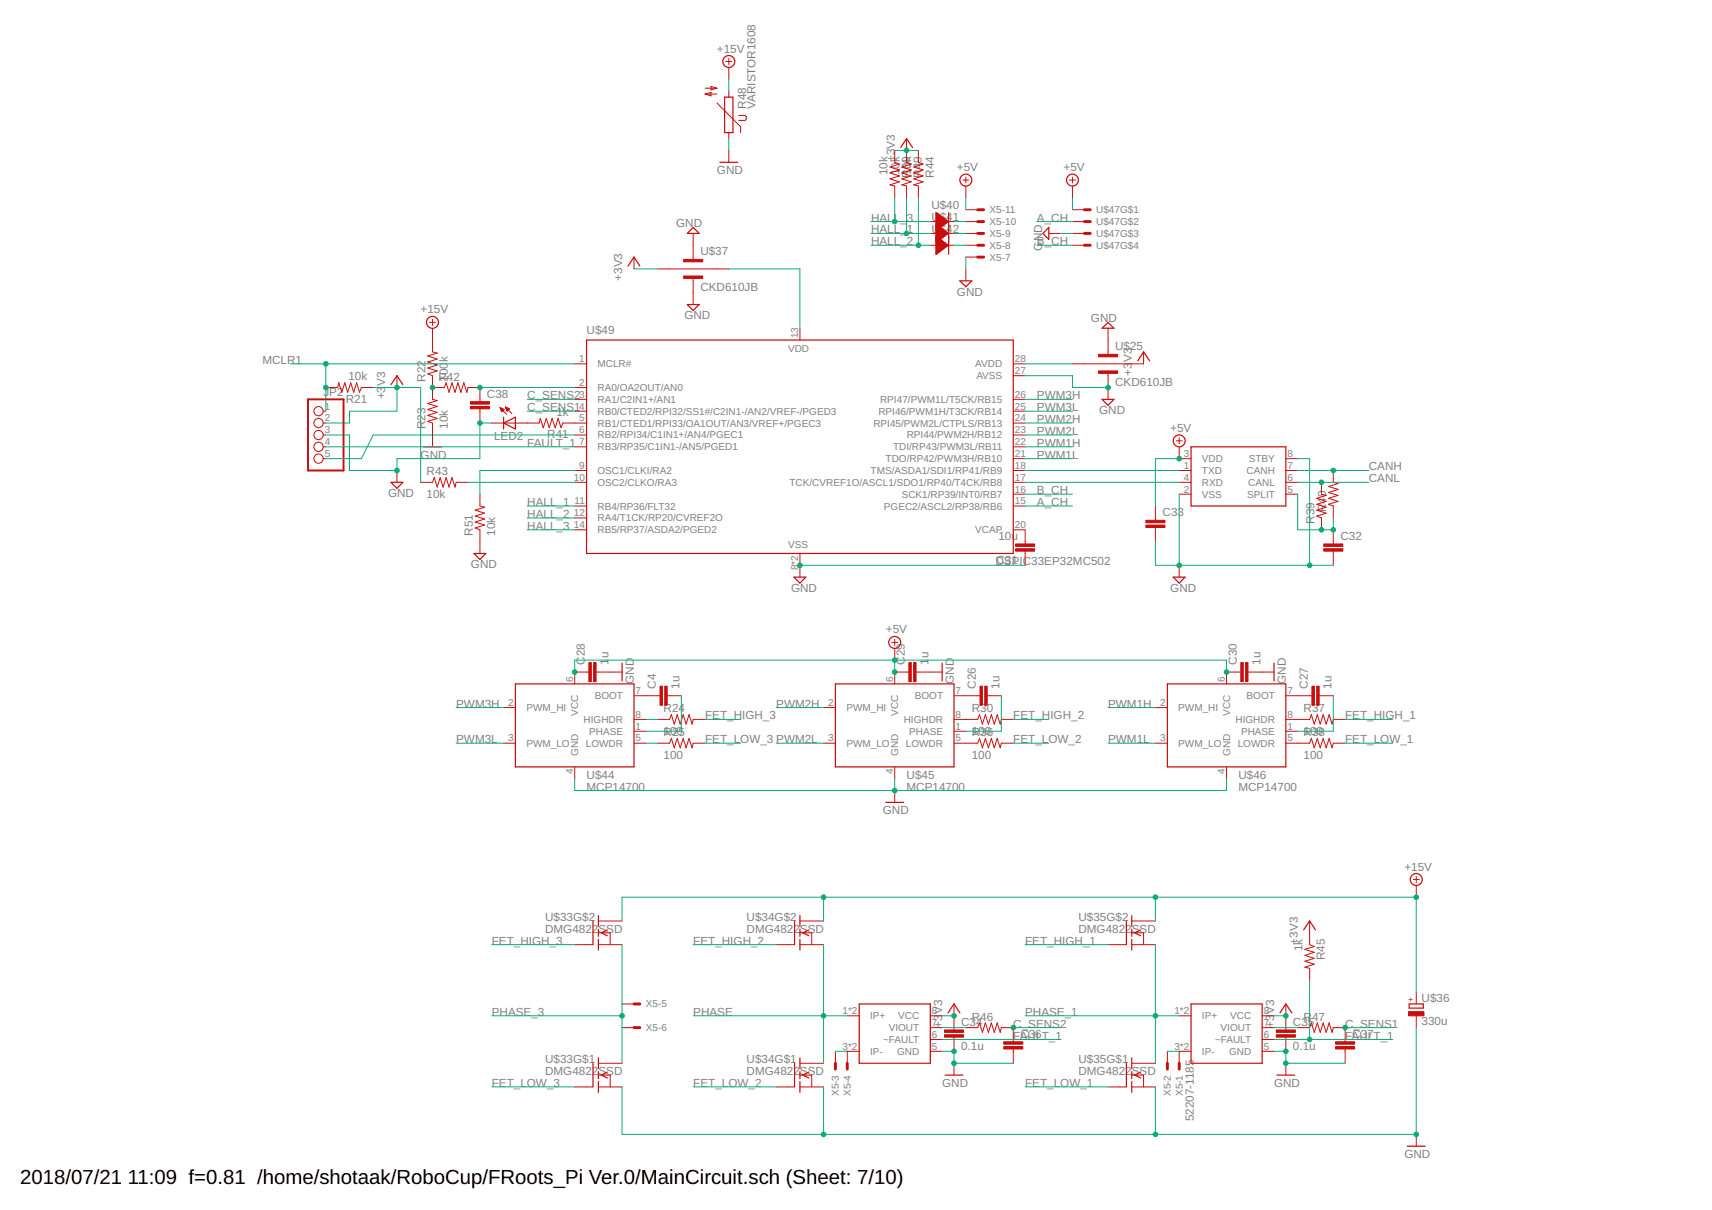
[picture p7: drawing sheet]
<svg xmlns="http://www.w3.org/2000/svg" width="297mm" height="210mm" viewBox="0 0 297 210" stroke-linecap="round" stroke-linejoin="round" font-family="sans-serif">
<g fill="none" stroke="#c90d0c" stroke-width=".17">
<path d="M122.3 15.3h2.1M122.3 16.3l1.1-.3v.6zM122.3 16.3h2.1M123.4 15l1 .3-1 .3zM124.4 17.9l4.1 4.1v1M125.9 10.7h1.1M126.4 10.2v1M126.4 11.7v2.1M126.4 15.8v1M126.4 23v1M126.4 26.1v2.1M128.2 20h1.1l.2 .2v.5l-.2 .2h-1.1"/>
<path d="M155.2 26.1v2.1l.9 .3-1.7 .5 1.7 .5-1.7 .5 1.7 .5-1.7 .5 1.7 .5-1.7 .6 .8 .2v2M157.3 24v4.2l.8 .3-1.6 .5 1.6 .5-1.6 .5 1.6 .5-1.6 .5 1.6 .5-1.6 .6 .8 .2v2M159.3 26.1v2.1l.9 .3-1.7 .5 1.7 .5-1.7 .5 1.7 .5-1.7 .5 1.7 .5-1.7 .6 .8 .2v2M161.4 38.4h4.1M162.4 36.9l2.1 1.5-2.1 1.6h1.4M162.4 36.9v7.2l2.1-1.6-2.1-1.5h1.5M162.4 39.9h1.3M162.4 39.8h1.2M162.4 39.8h1.1M162.4 39.7h1M162.4 39.6h.9M162.4 39.6h.8"/>
<path d="M162.4 39.5h.8M162.4 39.4h.8M162.4 39.3h.9M162.4 39.3h1M162.4 39.2h1.1M162.4 39.1h1.2M162.4 39.1h1.3M162.4 39h1.4M162.4 38.9h1.5M162.4 38.8h1.5M162.4 38.8h1.6M162.4 38.7h1.7"/>
<path d="M162.4 38.6h1.8M162.4 38.6h1.9M162.4 38.5h2M162.4 38.4h2M162.4 38.3h1.9M162.4 38.2h1.8M162.4 38.1h1.7M162.4 38.1h1.6M162.4 38h1.5M162.4 37.9h1.4M162.4 37.8h1.3M162.4 37.8h1.2"/>
<path d="M162.4 37.7h1.1M162.4 37.6h1M162.4 37.6h.9M162.4 37.5h.8M162.4 37.4h.8M162.4 37.4h.6M162.4 37.3h.6M162.4 37.2h.5M162.4 37.1h.4M162.4 37.1h.3M162.4 37h.2M162.4 36.9h.1"/>
<path d="M162.4 38.9l2.1 1.6-2.1 1.5h1.4M167.1 31.2h1M167.6 38.4h2M167.6 36.4h2M167.6 30.7v1M167.6 32.3v2M185.6 31.2h1M186.1 38.4h2.1M186.1 36.4h2.1M186.1 30.7v1M186.1 32.3v2M74.5 55.9h1"/>
<path d="M75 56.9v4.1l.9 .3-1.7 .5 1.7 .5-1.7 .5 1.7 .5-1.7 .5 1.7 .5-1.7 .6 .8 .3v4.1l.9 .2-1.7 .5 1.7 .5-1.7 .5 1.7 .5-1.7 .6 1.7 .5-1.7 .5 .8 .3v4.1M75 55.4v1M110 44.6v2.1M114.1 46.7h12.3M120.3 40.5v4.5M120.3 48.3v4.5M138.8 56.9v2.1M161.4 42.5h4.1M161.4 40.5h4.1M162.4 42h1.3M162.4 41.9h1.2M162.4 41.8h1.1"/>
<path d="M162.4 41.8h1M162.4 41.7h.9M162.4 41.6h.9M162.4 41.6h.8M162.4 41.5h.8M162.4 41.4h.9M162.4 41.3h1M162.4 41.3h1.1M162.4 41.2h1.2M162.4 41.1h1.3M162.4 41h1.3M162.4 40.9h1.5"/>
<path d="M162.4 40.8h1.6M162.4 40.8h1.7M162.4 40.7h1.8M162.4 40.6h1.9M162.4 40.6h2M162.4 40.5h2.1M162.4 40.4h2M162.4 40.3h1.9M162.4 40.3h1.8M162.4 40.2h1.7M162.4 40.1h1.6M162.4 40h1.5"/>
<path d="M162.4 44h.1M162.4 44h.2M162.4 43.9h.3M162.4 43.8h.4M162.4 43.8h.5M162.4 43.7h.6M162.4 43.6h.7M162.4 43.5h.8M162.4 43.5h.9M162.4 43.4h1M162.4 43.3h1M162.4 43.2h1.2"/>
<path d="M162.4 43.1h1.3M162.4 43h1.4M162.4 43h1.5M162.4 42.9h1.6M162.4 42.8h1.7M162.4 42.8h1.8M162.4 42.7h1.9M162.4 42.6h2M162.4 42.5h2M162.4 42.4h1.9M162.4 42.3h1.8M162.4 42.2h1.7"/>
<path d="M162.4 42.2h1.6M162.4 42.1h1.5M167.6 44.6h2M167.6 42.5h2M167.6 40.5h2M167.6 46.7v2M182 40.5h2M186.1 42.5h2.1M186.1 40.5h2.1M192.3 56.9v4.6M56.1 73.4h.4M56.1 71.3h.4"/>
<path d="M56.1 75.5h.4M56.1 77.5h.4M56.1 79.6h.4M56.5 67.2h2.1l.2-.8 .5 1.7 .5-1.7 .5 1.7 .6-1.7 .5 1.7 .5-1.7 .5 1.7 .3-.9h2M68.9 65.2v2M75 67.2h2.1l.3-.8 .5 1.7 .5-1.7 .6 1.7 .5-1.7 .5 1.7 .5-1.7 .5 1.7 .2-.9h2.1v2.5M83.3 70.9v2.5M85.3 73.4h8.2l.2-.8 .6 1.6 .5-1.6 .5 1.6 .5-1.6 .5 1.6 .5-1.6 .5 1.6 .4-.8h4.1M86.8 70.7l1.1 1.2M86.8 70.7l.7 .3-.4 .4zM86.8 70.8h.2M86.8 70.9h.4"/>
<path d="M86.9 71h.5M86.9 71.1h.5M87 71.2h.3M87 71.3h.2M87 71.4h.1M87.7 70.6l1.1 1.2M87.7 70.6l.7 .3-.4 .4zM87.7 70.6v.1M87.7 70.7h.2M87.8 70.8h.3M87.8 70.9h.5M87.8 71h.5"/>
<path d="M87.9 71.1h.3M87.9 71.2h.3M88 71.3h.1M99.7 67.2h2.1M99.7 63.1h2.1M99.7 69.3h2.1M99.7 71.3h2.1M99.7 75.5h2.1M99.7 77.5h2.1M175.8 73.4h2.1M175.8 63.1h2.1M175.8 69.3h2.1"/>
<path d="M175.8 71.3h2.1M175.8 75.5h2.1M175.8 77.5h2.1M175.8 79.6h2.1M175.8 65.2h2.1M192.3 64.7v4.6M198.4 61v2.1h-12.3M204.1 76.5h1M204.6 76v1M204.6 77.5v2.1h2.1M223.1 79.6h2M68.9 81.6v2.1"/>
<path d="M73 83.7h2l.4-.9 .5 1.7 .5-1.7 .5 1.7 .5-1.7 .5 1.7 .5-1.7 .6 1.7 .1-.8h2.1M83.3 85.7v2.1l.8 .2-1.7 .5 1.7 .5-1.7 .5 1.7 .5-1.7 .6 1.7 .5-1.7 .5 .9 .3v4.1M99.7 81.6h2.1M99.7 83.7h2.1M99.7 87.8h2.1M99.7 89.9h2.1M99.7 91.9h2.1M138.8 96v4.1M175.8 91.9h2.1v2.5M175.8 81.6h2.1M175.8 83.7h2.1M175.8 87.8h2.1"/>
<path d="M175.8 85.7h2.1M177.9 95.6v2.5M200.5 87.8v2.5M200.5 91.5v2.5M204.6 98.1v2M204.6 81.6h2.1M204.6 83.7h2.1M204.6 85.7h2.1M223.1 81.6h2M223.1 83.7h2M223.1 85.7h2M229.3 83.7v2l.8 .2-1.6 .5 1.6 .6-1.6 .5 1.6 .5-1.6 .5 1.6 .5-1.6 .5 .8 .4v2"/>
<path d="M231.3 81.6v2.1l.9 .2-1.7 .5 1.7 .5-1.7 .5 1.7 .5-1.7 .5 1.7 .6-1.7 .5 .8 .3v2.1M231.3 91.9v2.5M231.3 95.6v2.5M102.2 116.6h-2.5v2M103.4 116.6h4.5M154.7 111.4h1M155.2 110.9v1.1M155.2 112.5v2M157.7 116.6h-2.5v2M158.9 116.6h4.6M215.3 116.6h-2.5v2M216.5 116.6h4.5"/>
<path d="M87.4 128.9h2M87.4 122.7h2M99.7 133v2.1M110 120.7h4.5M110 124.8h2.1M110 128.9h2.1M110 126.9h2.1M114.1 124.8h2.1l.3-.8 .5 1.6 .5-1.6 .5 1.6 .5-1.6 .5 1.6 .5-1.6 .6 1.6 .2-.8h2M114.1 128.9h2.1l.3-.8 .5 1.6 .5-1.6 .5 1.6 .5-1.6 .5 1.6 .5-1.6 .6 1.6 .2-.8h2M115.8 120.7h2.4M142.9 128.9h2M142.9 122.7h2"/>
<path d="M155.2 133v2.1M155.2 137.1v2.1M165.5 120.7h4.6M165.5 124.8h4.1l.3-.8 .6 1.6 .5-1.6 .5 1.6 .5-1.6 .5 1.6 .5-1.6 .5 1.6 .2-.8h2.1M165.5 128.9h4.1l.3-.8 .6 1.6 .5-1.6 .5 1.6 .5-1.6 .5 1.6 .5-1.6 .5 1.6 .2-.8h2.1M165.5 126.9h2.1M171.3 120.7h2.4M200.5 128.9h2M200.5 122.7h2M212.8 133v2.1M223.1 120.7h4.5M223.1 124.8h4.1l.3-.8 .5 1.6 .6-1.6 .5 1.6 .5-1.6 .5 1.6 .5-1.6 .5 1.6 .2-.8h2.1"/>
<path d="M223.1 128.9h4.1l.3-.8 .5 1.6 .6-1.6 .5 1.6 .5-1.6 .5 1.6 .5-1.6 .5 1.6 .2-.8h2.1M223.1 126.9h2M228.9 120.7h2.4M103.8 159.8h4.1M138.8 159.8h4.1M196.4 159.8h4.1M227.2 159.8v4.1l.8 .3-1.6 .5 1.6 .5-1.6 .5 1.6 .5-1.6 .6 1.6 .5-1.6 .5 .8 .2v2.1M245.2 152.6h1M245.7 152v1.1M245.7 153.6v2M99.7 163.9h3.1M103.8 161.8h2.1v2.1"/>
<path d="M103.8 163.9h4.1M107.9 174.2h2.1M107.9 178.3h2.1M134.7 163.9h3.1M138.8 163.9h4.1M138.8 161.8h2v2.1M147 176.2h2.1M161.4 178.3h2.1M161.4 176.2h2.1M165.5 174.2v4.5M165.5 179.9v2.5M167.6 178.3h2l.3-.9 .6 1.7 .5-1.7 .5 1.7 .5-1.7 .5 1.7 .5-1.7 .5 1.7 .2-.8h2.1v2.4"/>
<path d="M192.3 163.9h3.1M196.4 163.9h4.1M196.4 161.8h2v2.1M204.6 176.2h2.1M219 178.3h2M219 176.2h2M223.1 174.2v4.5M223.1 179.9v2.5M225.1 178.3h2.1l.3-.9 .5 1.7 .6-1.7 .5 1.7 .5-1.7 .5 1.7 .5-1.7 .5 1.7 .2-.8h2.1v2.4M245.7 172.1v2.1M245.7 176.2v2.1M99.7 188.6h3.1"/>
<path d="M103.8 188.6h4.1M103.8 186.5h2.1v2.1M103.8 184.4h4.1M134.7 188.6h3.1M138.8 188.6h4.1M138.8 186.5h2v2.1M138.8 184.4h4.1M144.9 182.4v2M149.1 182.4h-2.1v2M161.4 182.4h2.1M161.4 180.3h2.1M165.5 184.4v2.1"/>
<path d="M175.8 182v2.4M192.3 188.6h3.1M196.4 188.6h4.1M196.4 186.5h2v2.1M196.4 184.4h4.1M202.5 182.4v2M206.7 182.4h-2.1v2M219 182.4h2M219 180.3h2M223.1 184.4v2.1M233.4 182v2.4M245.7 196.8v2"/>
<circle cx="55.3" cy="79.6" r=".8"/>
<circle cx="55.3" cy="73.4" r=".8"/>
<circle cx="55.3" cy="71.3" r=".8"/>
<circle cx="55.3" cy="75.5" r=".8"/>
<circle cx="55.3" cy="77.5" r=".8"/>
</g>
<g fill="none" stroke="#c90d0c" stroke-width=".21">
<path d="M125.7 16.8h1.5v6.2h-1.5zM120.3 39.5l1 1h-2zM124.9 28.2h3.1M156.3 25.6l1-1.6 1 1.6M162.4 40l2.1-1.6-2.1-1.5v7.2l2.1-1.6-2.1-1.5M162.4 38.9l2.1 1.6-2.1 1.5M164.6 36.9v7.2M182 39.5v2l-1-1zM101.8 59h74v37h-74zM109 46.1l1-1.5 1 1.5M119.3 52.8h2l-1 1zM166.5 48.7h2.1l-1 1z"/>
<path d="M191.2 56.9l1.1-1 1 1zM67.8 66.7l1.1-1.5 1 1.5M73.5 77.5h3.1M87.4 73.4l2-1v2zM87.4 72.4v2M191.2 69.3h2.1l-1 1zM197.4 62.6l1-1.6 1.1 1.6M206.7 77.5h16.4v10.3h-16.4zM67.8 83.7h2.1l-1 1zM82.2 96h2.1l-1 1zM89.4 118.6h20.6v14.4h-20.6zM107.9 115v3.1"/>
<path d="M137.8 100.1h2l-1 1.1zM144.9 118.6h20.6v14.4h-20.6zM163.5 115v3.1M202.5 118.6h20.6v14.4h-20.6zM203.6 100.1h2l-1 1.1zM221 115v3.1M153.7 139.2h3.1M102.9 159.8v4.1M103.8 158.8v1.9M137.9 159.8v4.1M138.8 158.8v1.9M195.4 159.8v4.1"/>
<path d="M196.4 158.8v1.9M103.8 161.2v1.2M103.8 162.9v1.9M105.4 161.3l-1.1 .5 1.1 .5M138.8 161.2v1.2M138.8 162.9v1.9M140.3 161.3l-1 .5 1 .5M149.1 174.2h12.3v10.2h-12.3zM164.5 175.7l1-1.5 1 1.5M196.4 161.2v1.2M196.4 162.9v1.9M197.9 161.3l-1 .5 1 .5"/>
<path d="M206.7 174.2h12.3v10.2h-12.3zM222.1 175.7l1-1.5 1 1.5M226.2 161.3l1-1.5 1 1.5M244.5 174.2h2.5v.7h-2.5zM102.9 184.4v4.2M103.8 183.5v1.9M103.8 185.9v1.2M103.8 187.6v1.9M105.4 186l-1.1 .5 1.1 .5M137.9 184.4v4.2M138.8 183.5v1.9M138.8 185.9v1.2"/>
<path d="M138.8 187.6v1.9M140.3 186l-1 .5 1 .5M164 186.5h3.1M195.4 184.4v4.2M196.4 183.5v1.9M196.4 185.9v1.2M196.4 187.6v1.9M197.9 186l-1 .5 1 .5M221.6 186.5h3M244.2 198.8h3.1"/>
<circle cx="126.4" cy="10.7" r="1.04"/>
<circle cx="167.6" cy="31.2" r="1.04"/>
<circle cx="186.1" cy="31.2" r="1.04"/>
<circle cx="75" cy="55.9" r="1.04"/>
<circle cx="204.6" cy="76.5" r="1.04"/>
<circle cx="155.2" cy="111.4" r="1.04"/>
<circle cx="245.7" cy="152.6" r="1.04"/>
</g>
<g fill="none" stroke="#c90d0c" stroke-width=".51">
<path d="M169.6 38.4h1.1M169.6 36.4h1.1M188.2 38.4h1M188.2 36.4h1M169.6 44.6h1.1M169.6 42.5h1.1M169.6 40.5h1.1M188.2 42.5h1M188.2 40.5h1M110 174.2h1M110 178.3h1M144.9 184.4v1.1"/>
<path d="M147 184.4v1.1M202.5 184.4v1.1M204.6 184.4v1.1"/>
</g>
<g fill="#c90d0c" stroke="#c90d0c" stroke-width=".17">
<path d="M114.5 119h.4v3.3h-.4z"/>
<path d="M115.3 119h.5v3.3h-.5z"/>
<path d="M170 119h.5v3.3h-.5z"/>
<path d="M170.9 119h.4v3.3h-.4z"/>
<path d="M227.6 119h.4v3.3h-.4z"/>
<path d="M228.5 119h.4v3.3h-.4z"/>
<path d="M102.2 114.9h.4v3.3h-.4z"/>
<path d="M103 114.9h.4v3.3h-.4z"/>
<path d="M157.7 114.9h.4v3.3h-.4z"/>
<path d="M158.5 114.9h.4v3.3h-.4z"/>
<path d="M215.3 114.9h.4v3.3h-.4z"/>
<path d="M216.1 114.9h.4v3.3h-.4z"/>
<path d="M244.4 175.5h2.7v.7h-2.7z"/>
<path d="M118.6 45h3.3v.4h-3.3z"/>
<path d="M118.6 47.9h3.3v.4h-3.3z"/>
<path d="M176.2 95.2h3.3v.4h-3.3z"/>
<path d="M176.2 94.4h3.3v.4h-3.3z"/>
<path d="M229.7 94.4h3.3v.4h-3.3z"/>
<path d="M229.7 95.2h3.3v.4h-3.3z"/>
<path d="M198.8 90.3h3.3v.4h-3.3z"/>
<path d="M198.8 91.1h3.3v.4h-3.3z"/>
<path d="M163.9 178.7h3.3v.4h-3.3z"/>
<path d="M163.9 179.5h3.3v.4h-3.3z"/>
<path d="M221.4 178.7h3.3v.4h-3.3z"/>
<path d="M221.4 179.5h3.3v.4h-3.3z"/>
<path d="M174.2 180.7h3.3v.4h-3.3z"/>
<path d="M174.2 181.5h3.3v.5h-3.3z"/>
<path d="M231.7 180.7h3.3v.4h-3.3z"/>
<path d="M231.7 181.5h3.3v.5h-3.3z"/>
<path d="M81.6 69.7h3.3v.4h-3.3z"/>
<path d="M81.6 70.5h3.3v.4h-3.3z"/>
<path d="M190.6 61.5h3.3v.4h-3.3z"/>
<path d="M190.6 64.3h3.3v.5h-3.3z"/>
</g>
<path d="M53.4 69.3h6.2v12.3h-6.2z" fill="none" stroke="#c90d0c" stroke-width=".34"/>
<g fill="none" stroke="#0dab76" stroke-width=".17">
<path d="M126.4 13.8v2M126.4 24v2.1M151.1 38.4h10.3M155.2 34.3v4.1M155.2 26.1h4.1M157.3 34.3v6.2M159.3 34.3v8.2M165.5 38.4h2.1M167.6 34.3v2.1M179.9 38.4h6.2M186.1 34.3v2.1M110 46.7h4.1"/>
<path d="M126.4 46.7h12.4v10.2M151.1 40.5h10.3M151.1 42.5h10.3M165.5 40.5h2.1M165.5 42.5h2.1M167.6 44.6v2.1M179.9 42.5h6.2M184 40.5h2.1M50.4 63.1h49.3M56.5 63.1v8.2M56.5 77.5h43.2M64.7 67.2h8.3v16.5"/>
<path d="M68.9 67.2v4.1h-8.3v2.1h-4.1M83.3 67.2h16.4M85.3 73.4h-2v6.2h-14.4v2h-8.3v-6.1h-4.1M91.5 71.3h8.2M91.5 69.3h8.2M99.7 75.5h-35l-2 4.1h-6.2M177.9 73.4h8.2M177.9 65.2h8.2v2h6.2M177.9 71.3h8.2M177.9 75.5h8.2M177.9 79.6h8.2M177.9 69.3h8.2"/>
<path d="M177.9 63.1h8.2M177.9 77.5h8.2M204.6 79.6h-4.1v8.2M225.1 79.6h2.1v18.5M81.2 83.7h18.5M91.5 91.9h8.2M91.5 87.8h8.2M91.5 89.9h8.2M99.7 81.6h-16.4v4.1M138.8 98.1h39.1M177.9 87.8h8.2M177.9 85.7h8.2"/>
<path d="M177.9 81.6h26.7M177.9 83.7h26.7M200.5 94v4.1h30.8M204.6 85.7v12.4M225.1 85.7v6.2h6.2v-2M225.1 81.6h12.4M225.1 83.7h12.4M99.7 116.6v-2.1h113.1v2.1M155.2 114.5v2.1M79.1 128.9h8.3M79.1 122.7h8.3M99.7 135.1v2h113.1v-2"/>
<path d="M112.1 124.8h2M112.1 128.9h2M118.2 120.7v6.2h-6.1M122.3 124.8h6.2M122.3 128.9h6.2M134.7 128.9h8.2M134.7 122.7h8.2M155.2 135.1v2M173.7 120.7v6.2h-6.1M175.8 124.8h6.2M175.8 128.9h6.2M192.3 128.9h8.2"/>
<path d="M192.3 122.7h8.2M231.3 120.7v6.2h-6.2M233.4 124.8h8.2M233.4 128.9h8.2M107.9 159.8v-4.2h137.8v16.5M142.9 155.6v4.2M200.5 155.6v4.2M85.3 163.9h14.4M85.3 176.2h22.6M107.9 163.9v20.5M120.3 163.9h14.4M120.3 176.2h26.7"/>
<path d="M142.9 163.9v20.5M163.5 176.2h2M163.5 178.3h4.1M175.8 178.3h8.2M177.9 163.9h14.4M177.9 176.2h26.7M200.5 163.9v20.5M221 176.2h2.1M221 178.3h4.1M227.2 170.1v10.2M233.4 178.3h8.2M245.7 178.3v18.5h-137.8v-8.2"/>
<path d="M85.3 188.6h14.4M120.3 188.6h14.4M142.9 188.6v8.2M144.9 182.4h2.1M163.5 182.4h2v2h10.3M163.5 180.3h20.5M177.9 188.6h14.4M200.5 188.6v8.2M202.5 182.4h2.1M221 182.4h2.1v2h10.3M221 180.3h20.6"/>
</g>
<g fill="#0dab76" stroke="#0dab76" stroke-width=".17">
<circle cx="107.9" cy="176.2" r=".4"/>
<circle cx="200.5" cy="176.2" r=".4"/>
<circle cx="142.9" cy="155.6" r=".4"/>
<circle cx="200.5" cy="155.6" r=".4"/>
<circle cx="245.7" cy="155.6" r=".4"/>
<circle cx="142.9" cy="196.8" r=".4"/>
<circle cx="200.5" cy="196.8" r=".4"/>
<circle cx="245.7" cy="196.8" r=".4"/>
<circle cx="155.2" cy="137.1" r=".4"/>
<circle cx="142.9" cy="176.2" r=".4"/>
<circle cx="157.3" cy="26.1" r=".4"/>
<circle cx="68.9" cy="67.2" r=".4"/>
<circle cx="165.5" cy="176.2" r=".4"/>
<circle cx="223.1" cy="176.2" r=".4"/>
<circle cx="155.2" cy="114.5" r=".4"/>
<circle cx="99.7" cy="116.6" r=".4"/>
<circle cx="155.2" cy="116.6" r=".4"/>
<circle cx="212.8" cy="116.6" r=".4"/>
<circle cx="204.6" cy="79.6" r=".4"/>
<circle cx="155.2" cy="38.4" r=".4"/>
<circle cx="157.3" cy="40.5" r=".4"/>
<circle cx="159.3" cy="42.5" r=".4"/>
<circle cx="75" cy="67.2" r=".4"/>
<circle cx="56.5" cy="67.2" r=".4"/>
<circle cx="56.5" cy="63.1" r=".4"/>
<circle cx="204.6" cy="98.1" r=".4"/>
<circle cx="227.2" cy="98.1" r=".4"/>
<circle cx="138.8" cy="98.1" r=".4"/>
<circle cx="192.3" cy="67.2" r=".4"/>
<circle cx="223.1" cy="184.4" r=".4"/>
<circle cx="223.1" cy="182.4" r=".4"/>
<circle cx="165.5" cy="182.4" r=".4"/>
<circle cx="165.5" cy="184.4" r=".4"/>
<circle cx="83.3" cy="73.4" r=".4"/>
<circle cx="68.9" cy="81.6" r=".4"/>
<circle cx="229.3" cy="83.7" r=".4"/>
<circle cx="231.3" cy="81.6" r=".4"/>
<circle cx="231.3" cy="91.9" r=".4"/>
<circle cx="229.3" cy="91.9" r=".4"/>
<circle cx="175.8" cy="178.3" r=".4"/>
<circle cx="233.4" cy="178.3" r=".4"/>
<circle cx="227.2" cy="180.3" r=".4"/>
<circle cx="83.3" cy="67.2" r=".4"/>
</g>
<g font-size="3.5">
<text x="3.5" y="205.4">2018/07/21</text>
<text x="22.2" y="205.4">11:09 f=0.81 /home/shotaak/RoboCup/FRoots_Pi Ver.0/MainCircuit.sch (Sheet: 7/10)</text>
</g>
<g font-size="2" fill="#808080">
<text x="124.4" y="9.1">+15V</text>
<text x="129.4" y="18.9" transform="rotate(-90 129.4 18.9)">R48</text>
<text x="131.1" y="18.9" transform="rotate(-90 131.1 18.9)">VARISTOR1608</text>
<text x="155.2" y="28.2" transform="rotate(-90 155.2 28.2)">+3</text>
<text x="155.2" y="25.8" transform="rotate(-90 155.2 25.8)">V3</text>
<text x="166" y="29.7">+5V</text>
<text x="184.5" y="29.7">+5V</text>
<text x="124.4" y="30.2">GND</text>
<text x="154" y="30.4" transform="rotate(-90 154 30.4)">10k</text>
<text x="156.1" y="30.4" transform="rotate(-90 156.1 30.4)">10k</text>
<text x="157.9" y="30.8" transform="rotate(-90 157.9 30.8)">R50</text>
<text x="158.1" y="30.4" transform="rotate(-90 158.1 30.4)">10k</text>
<text x="159.9" y="30.8" transform="rotate(-90 159.9 30.8)">R49</text>
<text x="162" y="30.8" transform="rotate(-90 162 30.8)">R44</text>
<text x="117.3" y="39.4">GND</text>
<text x="151.1" y="38.4">HALL_</text>
<text x="151.1" y="40.5">HALL_</text>
<text x="157.3" y="38.4">3</text>
<text x="157.3" y="40.5">1</text>
<text x="161.6" y="36.3">U$40</text>
<text x="161.6" y="38.4">U$41</text>
<text x="161.6" y="40.4">U$42</text>
<text x="179.9" y="38.4">A_CH</text>
<text x="121.5" y="44.3">U$37</text>
<text x="151.1" y="42.5">HALL_2</text>
<text x="179.9" y="42.5">B_CH</text>
<text x="180.8" y="43.5" transform="rotate(-90 180.8 43.5)">GND</text>
<text x="107.9" y="48.7" transform="rotate(-90 107.9 48.7)">+3V3</text>
<text x="121.5" y="50.5">CKD610JB</text>
<text x="166" y="51.3">GND</text>
<text x="73" y="54.4">+15V</text>
<text x="101.8" y="58">U$49</text>
<text x="118.7" y="55.4">GND</text>
<text x="189.3" y="55.8">GND</text>
<text x="45.5" y="63.1">MCLR1</text>
<text x="60.4" y="66">10k</text>
<text x="77.7" y="62.8" transform="rotate(-90 77.7 62.8)">k</text>
<text x="193.5" y="60.7">U$25</text>
<text x="196.4" y="65.2" transform="rotate(-90 196.4 65.2)">+3</text>
<text x="196.4" y="62.9" transform="rotate(-90 196.4 62.9)">V3</text>
<text x="56.1" y="68.8">J</text>
<text x="57.1" y="68.8">P2</text>
<text x="60" y="69.9">R21</text>
<text x="66.8" y="69.3" transform="rotate(-90 66.8 69.3)">+3</text>
<text x="66.8" y="67" transform="rotate(-90 66.8 67)">V3</text>
<text x="73.8" y="66.2" transform="rotate(-90 73.8 66.2)">R22</text>
<text x="76.1" y="66">R42</text>
<text x="77.7" y="66.2" transform="rotate(-90 77.7 66.2)">100</text>
<text x="84.5" y="69">C38</text>
<text x="91.5" y="69.3">C_SENS2</text>
<text x="91.5" y="71.3">C_SENS1</text>
<text x="179.9" y="71.3">PWM3L</text>
<text x="179.9" y="69.3">PWM3H</text>
<text x="190.7" y="71.9">GND</text>
<text x="193.5" y="66.9">CKD610JB</text>
<text x="73.8" y="74.4" transform="rotate(-90 73.8 74.4)">R23</text>
<text x="77.7" y="74.4" transform="rotate(-90 77.7 74.4)">10k</text>
<text x="85.7" y="76.3">LED2</text>
<text x="91.5" y="77.5">FAULT_1</text>
<text x="95" y="76">R41</text>
<text x="96.5" y="72.2">1k</text>
<text x="179.9" y="75.4">PWM2L</text>
<text x="179.9" y="73.4">PWM2H</text>
<text x="179.9" y="77.5">PWM1H</text>
<text x="203.1" y="74.9">+5V</text>
<text x="73" y="79.6">GND</text>
<text x="74" y="82.5">R43</text>
<text x="179.9" y="79.6">PWM1L</text>
<text x="237.5" y="83.7">CANL</text>
<text x="237.5" y="81.6">CANH</text>
<text x="67.3" y="86.2">GND</text>
<text x="74" y="86.3">10k</text>
<text x="91.5" y="87.8">HALL_1</text>
<text x="91.5" y="89.8">HALL_2</text>
<text x="179.9" y="87.8">A_CH</text>
<text x="179.9" y="85.7">B_CH</text>
<text x="201.7" y="89.5">C33</text>
<text x="230.1" y="88.8" transform="rotate(-90 230.1 88.8)">R40</text>
<text x="82" y="92.9" transform="rotate(-90 82 92.9)">R51</text>
<text x="85.9" y="92.9" transform="rotate(-90 85.9 92.9)">10k</text>
<text x="91.5" y="91.9">HALL_3</text>
<text x="173.2" y="93.6">10u</text>
<text x="228.1" y="90.9" transform="rotate(-90 228.1 90.9)">R39</text>
<text x="232.6" y="93.6">C32</text>
<text x="81.7" y="98.6">GND</text>
<text x="172.7" y="98.1">DSPIC33EP32MC502</text>
<text x="172.9" y="97.8">C31</text>
<text x="137.2" y="102.7">GND</text>
<text x="203.1" y="102.7">GND</text>
<text x="153.7" y="109.9">+5V</text>
<text x="101.5" y="115.3" transform="rotate(-90 101.5 115.3)">C28</text>
<text x="105.6" y="115.3" transform="rotate(-90 105.6 115.3)">1</text>
<text x="105.6" y="114.2" transform="rotate(-90 105.6 114.2)">u</text>
<text x="110" y="118.6" transform="rotate(-90 110 118.6)">GND</text>
<text x="113.8" y="119.5" transform="rotate(-90 113.8 119.5)">C4</text>
<text x="117.9" y="119.5" transform="rotate(-90 117.9 119.5)">1u</text>
<text x="157" y="115.3" transform="rotate(-90 157 115.3)">C29</text>
<text x="161.1" y="115.3" transform="rotate(-90 161.1 115.3)">1</text>
<text x="161.1" y="114.2" transform="rotate(-90 161.1 114.2)">u</text>
<text x="165.5" y="118.6" transform="rotate(-90 165.5 118.6)">GND</text>
<text x="169.3" y="119.5" transform="rotate(-90 169.3 119.5)">C26</text>
<text x="173.4" y="119.5" transform="rotate(-90 173.4 119.5)">1u</text>
<text x="214.6" y="115.3" transform="rotate(-90 214.6 115.3)">C30</text>
<text x="218.7" y="115.3" transform="rotate(-90 218.7 115.3)">1u</text>
<text x="223.1" y="118.6" transform="rotate(-90 223.1 118.6)">GND</text>
<text x="226.9" y="119.5" transform="rotate(-90 226.9 119.5)">C27</text>
<text x="231" y="119.5" transform="rotate(-90 231 119.5)">1u</text>
<text x="79.1" y="122.7">PWM3H</text>
<text x="115.1" y="123.6">R24</text>
<text x="122.3" y="124.8">FET_HIGH_3</text>
<text x="134.7" y="122.7">PWM2H</text>
<text x="168.6" y="123.6">R30</text>
<text x="175.8" y="124.8">FET_HIGH_2</text>
<text x="192.3" y="122.7">PWM1H</text>
<text x="226.2" y="123.6">R37</text>
<text x="233.4" y="124.8">FET_HIGH_1</text>
<text x="79.1" y="128.9">PWM3L</text>
<text x="115.1" y="127.5">100</text>
<text x="115.1" y="131.6">100</text>
<text x="115.1" y="127.7">R25</text>
<text x="122.3" y="128.9">FET_LOW_3 PWM2L</text>
<text x="168.6" y="127.5">100</text>
<text x="168.6" y="131.6">100</text>
<text x="168.6" y="127.7">R36</text>
<text x="175.8" y="128.9">FET_LOW_2</text>
<text x="192.3" y="128.9">PWM1L</text>
<text x="226.2" y="127.5">100</text>
<text x="226.2" y="131.6">100</text>
<text x="226.2" y="127.7">R38</text>
<text x="233.4" y="128.9">FET_LOW_1</text>
<text x="101.8" y="137.1">MCP14700</text>
<text x="101.8" y="135.1">U$44</text>
<text x="157.3" y="137.1">MCP14700</text>
<text x="157.3" y="135.1">U$45</text>
<text x="214.9" y="137.1">MCP14700</text>
<text x="214.9" y="135.1">U$46</text>
<text x="153.2" y="141.3">GND</text>
<text x="243.7" y="151">+15V</text>
<text x="94.6" y="161.8">DMG4822SSD</text>
<text x="94.6" y="159.8">U$33G$2</text>
<text x="129.5" y="161.8">DMG4822SSD</text>
<text x="129.5" y="159.8">U$34G$2</text>
<text x="187.1" y="161.8">DMG4822SSD</text>
<text x="187.1" y="159.8">U$35G$2</text>
<text x="85.3" y="163.9">FET_HIGH_3</text>
<text x="120.3" y="163.9">FET_HIGH_2</text>
<text x="177.9" y="163.9">FET_HIGH_1</text>
<text x="225.2" y="163.9" transform="rotate(-90 225.2 163.9)">+3V3</text>
<text x="226" y="165" transform="rotate(-90 226 165)">1k</text>
<text x="229.9" y="166.6" transform="rotate(-90 229.9 166.6)">R45</text>
<text x="246.6" y="173.8">U$36</text>
<text x="85.3" y="176.2">PHASE_3</text>
<text x="120.3" y="176.2">PHASE</text>
<text x="163.5" y="178.3" transform="rotate(-90 163.5 178.3)">+3</text>
<text x="163.5" y="176" transform="rotate(-90 163.5 176)">V3</text>
<text x="166.8" y="178">C34</text>
<text x="168.6" y="177.1">R46</text>
<text x="175.8" y="178.3">C_SENS2</text>
<text x="177.9" y="176.2">PHASE_1</text>
<text x="221" y="178.3" transform="rotate(-90 221 178.3)">+3</text>
<text x="221" y="176" transform="rotate(-90 221 176)">V3</text>
<text x="224.3" y="178">C35</text>
<text x="226.2" y="177.1">R</text>
<text x="227.7" y="177.1">47</text>
<text x="233.4" y="178.3">C_SENS1</text>
<text x="246.6" y="177.9">330u</text>
<text x="94.6" y="184.4">U$33G$1</text>
<text x="129.5" y="184.4">U$34G$1</text>
<text x="166.8" y="182.1">0.1u</text>
<text x="175.8" y="180.3">FAUL</text>
<text x="177" y="180">C36T_1</text>
<text x="187.1" y="184.4">U$35G$1</text>
<text x="224.3" y="182.1">0.1u</text>
<text x="233.4" y="180.3">FAUL</text>
<text x="234.6" y="180">C37T_1</text>
<text x="85.3" y="188.6">FET_LOW_3</text>
<text x="94.6" y="186.5">DMG4822SSD</text>
<text x="120.3" y="188.6">FET_LOW_2</text>
<text x="129.5" y="186.5">DMG4822SSD</text>
<text x="163.5" y="188.6">GND</text>
<text x="177.9" y="188.6">FET_LOW_1</text>
<text x="187.1" y="186.5">DMG4822SSD</text>
<text x="221" y="188.6">GND</text>
<text x="207.2" y="194.5" transform="rotate(-90 207.2 194.5)">52207-1185</text>
<text x="243.7" y="200.9">GND</text>
</g>
<g font-size="1.7" fill="#808080">
<text x="171.7" y="41.1">X5-9</text>
<text x="171.7" y="39.1">X5-10</text>
<text x="171.7" y="37">X5-11</text>
<text x="190.2" y="37">U$47G$1</text>
<text x="190.2" y="39.1">U$47G$2</text>
<text x="190.2" y="41.1">U$47G$3</text>
<text x="171.7" y="45.2">X5-7</text>
<text x="171.7" y="43.2">X5-8</text>
<text x="190.2" y="43.2">U$47G$4</text>
<text x="138.5" y="58.7" transform="rotate(-90 138.5 58.7)">13</text>
<text x="100.5" y="62.8">1</text>
<text x="103.7" y="63.7">MCLR#</text>
<text x="136.7" y="61.1">VDD</text>
<text x="169.2" y="63.7">AVDD</text>
<text x="169.4" y="65.8">AVSS</text>
<text x="176.1" y="62.8">28</text>
<text x="176.1" y="64.9">27</text>
<text x="56.4" y="71">1</text>
<text x="100.5" y="66.9">2</text>
<text x="100.5" y="69">3</text>
<text x="100.5" y="71">4</text>
<text x="103.7" y="67.8">RA0/OA2OUT/AN0</text>
<text x="103.7" y="69.9">RA1/C2IN1+/AN1</text>
<text x="103.7" y="72">RB0/CTED2/RPI32/SS1#/C2IN1-/AN2/VREF-/PGED3</text>
<text x="152.4" y="71.9">RPI46/PWM1H/T3CK/RB14</text>
<text x="152.7" y="69.9">RPI47/PWM1L/T5CK/RB15</text>
<text x="176.1" y="71">25</text>
<text x="176.1" y="69">26</text>
<text x="56.4" y="73.1">2</text>
<text x="56.4" y="75.2">3</text>
<text x="56.4" y="77.2">4</text>
<text x="100.5" y="73.1">5</text>
<text x="100.5" y="75.2">6</text>
<text x="100.5" y="77.2">7</text>
<text x="103.7" y="74">RB1/CTED1/RPI33/OA1OUT/AN3/VREF+/PGEC3</text>
<text x="103.7" y="76.1">RB2/RPI34/C1IN1+/AN4/PGEC1</text>
<text x="151.5" y="74">RPI45/PWM2L/CTPLS/RB13</text>
<text x="157.3" y="76.1">RPI44/PWM2H/RB12</text>
<text x="176.1" y="77.2">22</text>
<text x="176.1" y="75.2">23</text>
<text x="176.1" y="73.1">24</text>
<text x="56.4" y="79.3">5</text>
<text x="99.6" y="83.4">10</text>
<text x="100.5" y="81.3">9</text>
<text x="103.7" y="78.1">RB3/RP35/C1IN1-/AN5/PGED1</text>
<text x="103.7" y="82.2">OSC1/CLKI/RA2</text>
<text x="151.1" y="82.2">TMS/ASDA1/SDI1/RP41/RB9</text>
<text x="153.7" y="80.2">TDO/RP42/PWM3H/RB10</text>
<text x="154.9" y="78.1">TDI/RP43/PWM3L/RB11</text>
<text x="176.1" y="79.3">21</text>
<text x="176.1" y="83.4">17</text>
<text x="176.1" y="81.3">18</text>
<text x="205.4" y="81.3">1</text>
<text x="205.4" y="79.3">3</text>
<text x="205.4" y="83.4">4</text>
<text x="208.5" y="82.2">TXD</text>
<text x="208.5" y="80.2">VDD</text>
<text x="216.3" y="82.2">CANH</text>
<text x="216.7" y="80.2">STBY</text>
<text x="223.4" y="79.3">8</text>
<text x="223.4" y="83.4">6</text>
<text x="223.4" y="81.3">7</text>
<text x="99.6" y="89.6">12</text>
<text x="99.7" y="87.5">11</text>
<text x="103.7" y="84.3">OSC2/CLKO/RA3</text>
<text x="103.7" y="88.4">RB4/RP36/FLT32</text>
<text x="137" y="84.3">TCK/CVREF1O/ASCL1/SDO1/RP40/T4CK/RB8</text>
<text x="153.4" y="88.4">PGEC2/ASCL2/RP38/RB6</text>
<text x="156.4" y="86.3">SCK1/RP39/INT0/RB7</text>
<text x="176.1" y="87.5">15</text>
<text x="176.1" y="85.4">16</text>
<text x="205.4" y="85.4">2</text>
<text x="208.5" y="86.3">VSS</text>
<text x="208.5" y="84.3">RXD</text>
<text x="216.4" y="86.3">SPLIT</text>
<text x="216.6" y="84.3">CANL</text>
<text x="223.4" y="85.4">5</text>
<text x="99.6" y="91.6">14</text>
<text x="103.7" y="90.5">RA4/T1CK/RP20/CVREF2O</text>
<text x="103.7" y="92.5">RB5/RP37/ASDA2/PGED2</text>
<text x="136.7" y="95">VSS</text>
<text x="169.2" y="92.5">VCAP</text>
<text x="176.1" y="91.6">20</text>
<text x="138.5" y="98.9" transform="rotate(-90 138.5 98.9)">8*2</text>
<text x="99.4" y="118.3" transform="rotate(-90 99.4 118.3)">6</text>
<text x="154.9" y="118.3" transform="rotate(-90 154.9 118.3)">6</text>
<text x="212.5" y="118.3" transform="rotate(-90 212.5 118.3)">6</text>
<text x="88.2" y="122.5">2</text>
<text x="91.3" y="123.4">PWM_HI</text>
<text x="100.3" y="124.2" transform="rotate(-90 100.3 124.2)">VCC</text>
<text x="101.3" y="125.4">HIGHDR</text>
<text x="103.2" y="121.3">BOOT</text>
<text x="110.3" y="120.4">7</text>
<text x="110.3" y="124.5">8</text>
<text x="143.7" y="122.5">2</text>
<text x="146.8" y="123.4">PWM_HI</text>
<text x="155.8" y="124.2" transform="rotate(-90 155.8 124.2)">VCC</text>
<text x="156.8" y="125.4">HIGHDR</text>
<text x="158.7" y="121.3">BOOT</text>
<text x="165.8" y="120.4">7</text>
<text x="165.8" y="124.5">8</text>
<text x="201.3" y="122.5">2</text>
<text x="204.4" y="123.4">PWM_HI</text>
<text x="213.4" y="124.2" transform="rotate(-90 213.4 124.2)">VCC</text>
<text x="214.4" y="125.4">HIGHDR</text>
<text x="216.3" y="121.3">BOOT</text>
<text x="223.4" y="120.4">7</text>
<text x="223.4" y="124.5">8</text>
<text x="88.2" y="128.6">3</text>
<text x="91.3" y="129.5">PWM_LO</text>
<text x="100.3" y="131.1" transform="rotate(-90 100.3 131.1)">GND</text>
<text x="101.6" y="129.5">LOWDR</text>
<text x="102.2" y="127.5">PHASE</text>
<text x="110.3" y="126.6">1</text>
<text x="110.3" y="128.6">5</text>
<text x="143.7" y="128.6">3</text>
<text x="146.8" y="129.5">PWM_LO</text>
<text x="155.9" y="131.1" transform="rotate(-90 155.9 131.1)">GND</text>
<text x="157.2" y="129.5">LOWDR</text>
<text x="157.7" y="127.5">PHASE</text>
<text x="165.8" y="126.6">1</text>
<text x="165.8" y="128.6">5</text>
<text x="201.3" y="128.6">3</text>
<text x="204.4" y="129.5">PWM_LO</text>
<text x="213.4" y="131.1" transform="rotate(-90 213.4 131.1)">GND</text>
<text x="214.8" y="129.5">LOWDR</text>
<text x="215.3" y="127.5">PHASE</text>
<text x="223.4" y="126.6">1</text>
<text x="223.4" y="128.6">5</text>
<text x="99.4" y="134.3" transform="rotate(-90 99.4 134.3)">4</text>
<text x="154.9" y="134.3" transform="rotate(-90 154.9 134.3)">4</text>
<text x="212.5" y="134.3" transform="rotate(-90 212.5 134.3)">4</text>
<text x="112.1" y="174.8">X5-5</text>
<text x="112.1" y="178.9">X5-6</text>
<text x="146.2" y="175.9">1*2</text>
<text x="151" y="176.8">IP+</text>
<text x="154.2" y="178.9">VIOUT</text>
<text x="155.9" y="176.8">VCC</text>
<text x="161.7" y="175.9">8</text>
<text x="161.7" y="178">7</text>
<text x="203.8" y="175.9">1*2</text>
<text x="208.5" y="176.8">IP+</text>
<text x="211.8" y="178.9">VIOUT</text>
<text x="213.4" y="176.8">VCC</text>
<text x="219.3" y="175.9">8</text>
<text x="219.3" y="178">7</text>
<text x="146.2" y="182.1">3*2</text>
<text x="151" y="183">IP-</text>
<text x="153.2" y="180.9">~FAULT</text>
<text x="155.7" y="183">GND</text>
<text x="161.7" y="180">6</text>
<text x="161.7" y="182.1">5</text>
<text x="203.8" y="182.1">3*2</text>
<text x="208.5" y="183">IP-</text>
<text x="210.8" y="180.9">~FAULT</text>
<text x="213.2" y="183">GND</text>
<text x="219.3" y="180">6</text>
<text x="219.3" y="182.1">5</text>
<text x="145.6" y="190.2" transform="rotate(-90 145.6 190.2)">X5-3</text>
<text x="147.6" y="190.2" transform="rotate(-90 147.6 190.2)">X5-4</text>
<text x="203.1" y="190.2" transform="rotate(-90 203.1 190.2)">X5-2</text>
<text x="205.2" y="190.2" transform="rotate(-90 205.2 190.2)">X5-1</text>
</g>
<text font-size="1.4" fill="#c90d0c" x="245.2" y="173.8" transform="rotate(-90 245.2 173.8)">+</text>
</svg>
